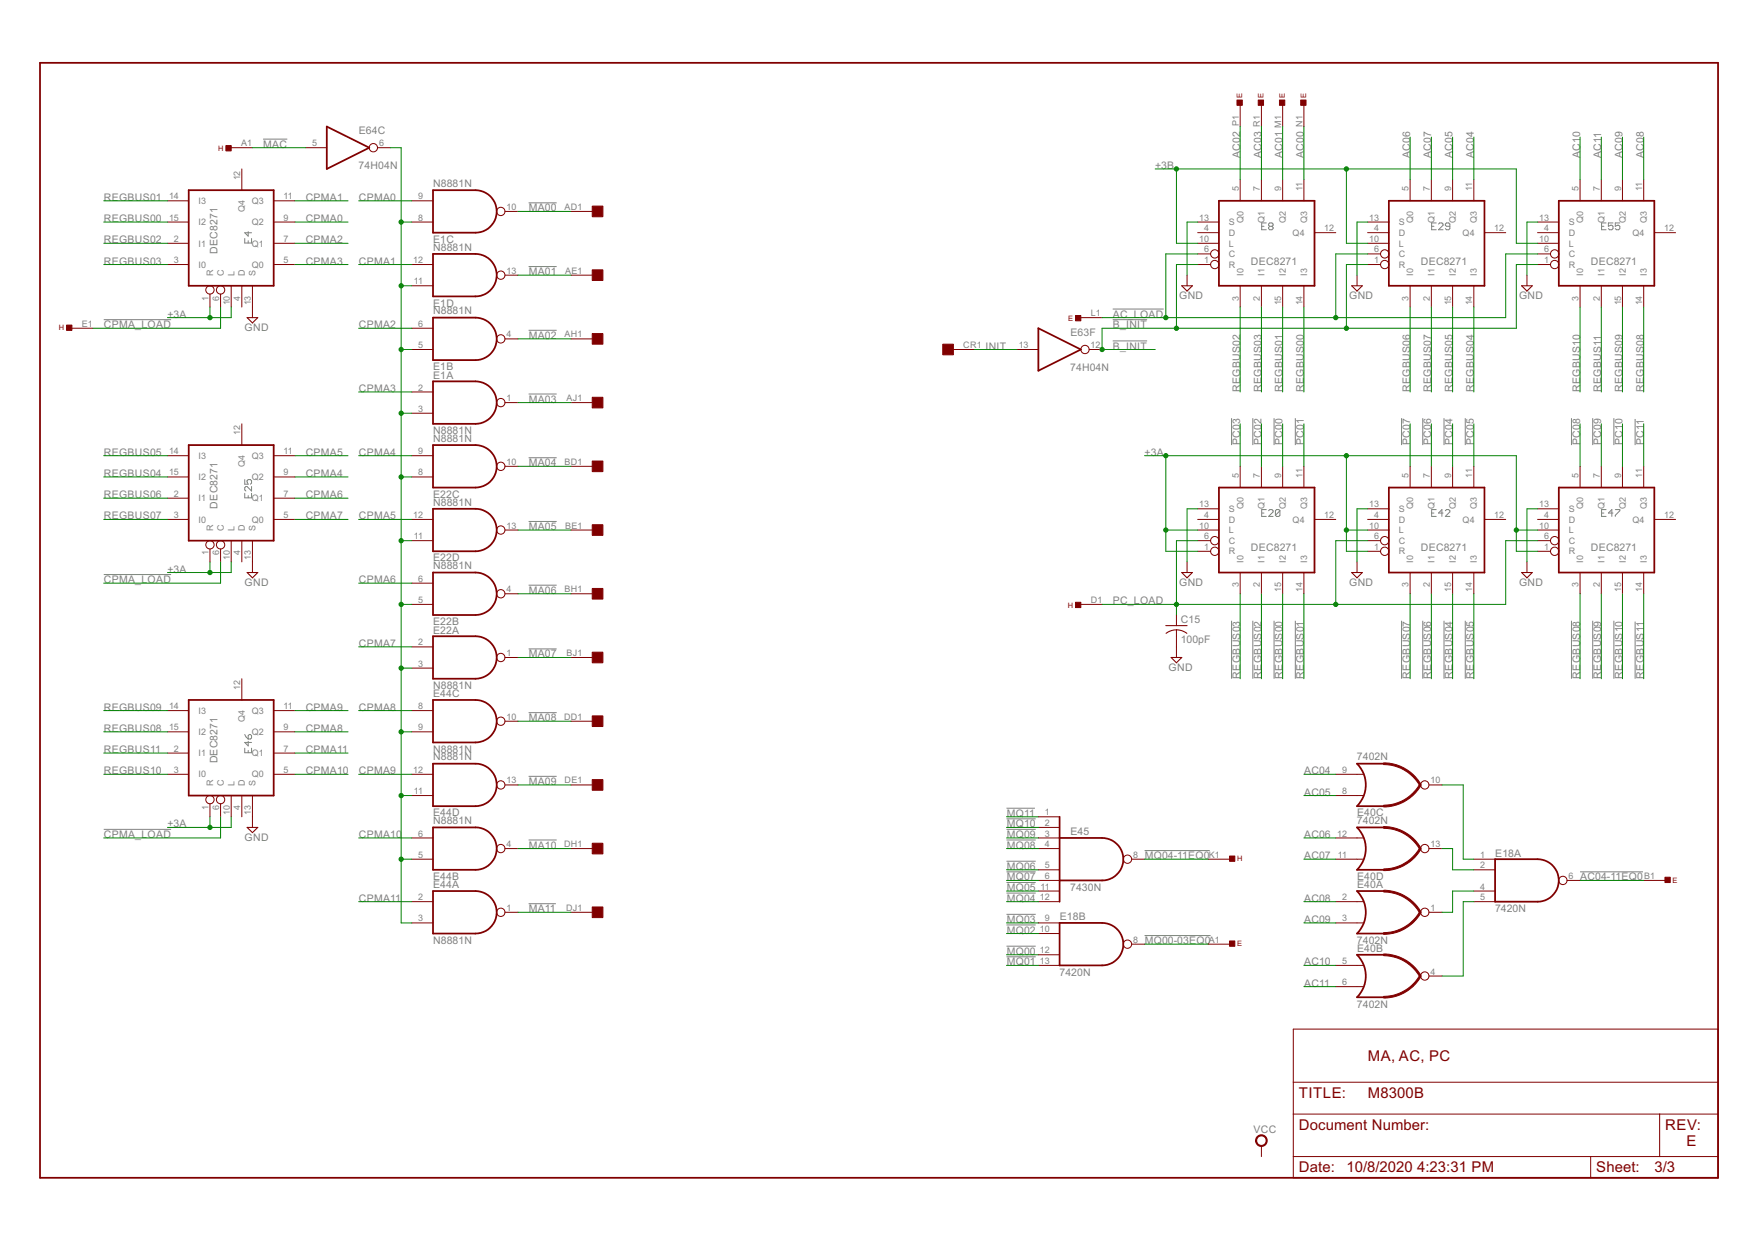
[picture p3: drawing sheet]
<svg xmlns="http://www.w3.org/2000/svg" width="420mm" height="297mm" viewBox="0 0 420 297" stroke-linecap="round" stroke-linejoin="round" font-family="sans-serif">
<g fill="none" stroke="#808080" stroke-width=".24">
<path d="M62.9 33.3h5.8M58.5 57v1.1h1.7v-1.1M59.4 55.4v1.1l-.9-.8h1.7M59.4 57.6v.5M126.4 48.5h6.7M301.7 54.1h.6M302.8 53.3h-1.1v1.6h1.1M303.6 54.1l-.2-.2v-.3l.2-.3h.6l.2 .3v.3l-.2 .2M303.6 54.1l-.2 .3v.3l.2 .2h.6l.2-.2v-.3l-.2-.3M303.6 54.1h.6M342.3 54.1h.6M343.5 53.3h-1.2v1.6h1.2"/>
<path d="M344 53.6l.3-.3h.5l.3 .3v.3l-1.1 1h1.1M346.7 54.1h-.8l-.3-.2v-.3l.3-.3h.5l.3 .3v1.1l-.3 .2h-.5l-.3-.2M383 54.1h.5M384.1 53.3h-1.1v1.6h1.1M385.7 53.3h-1.1v.8l.8-.2 .3 .2v.6l-.3 .2h-.5l-.3-.2M387.3 53.3h-1v.8l.8-.2 .2 .2v.6l-.2 .2h-.6l-.2-.2M24.8 76.5h16.1M126.4 79h6.7M126.4 63.8h6.7M266.1 76.5h8.2M266.1 73.9h12.2M126.4 94.2h6.7"/>
<path d="M266.1 81.5h8.2M58.5 114.7v1.1h.9l-.3-.5v-.3l.3-.3h.5l.3 .3v.5l-.3 .3M58.5 118v1.1h1.7v-1.1M59.4 118.5v.6M60.2 116.4v1l-1.1-1h-.3l-.3 .2v.6l.3 .2M126.4 109.5h6.7M294.5 100v6.4M299.6 100v6.4M304.7 100v6.4M309.8 100v6.4M335.2 100v6.4M340.2 100v6.4"/>
<path d="M345.3 100v6.4M350.4 100v6.4M375.8 100v6.4M380.9 100v6.4M385.9 100v6.4M391 100.2v6.2M24.8 137.4h16.1M126.4 124.7h6.7M126.4 140h6.7M301.7 122.7h.6M302.8 121.9h-1.1v1.6h1.1M303.4 122.2l.2-.3h.6l.2 .3v.2l-1 1.1h1"/>
<path d="M306.1 122.2l-.3-.3h-.5l-.3 .3v1.1M306.1 122.2v1.1l-.3 .2h-.5l-.3-.2M306.1 122.2l-1.1 1.1M342.3 122.7h.6M343.5 121.9h-1.2v1.6h1.2M345.1 122.7h-1.1l.8-.8v1.6M345.6 122.2l.3-.3h.5l.3 .3v.2l-1.1 1.1h1.1M383 122.7h.5M384.1 121.9h-1.1v1.6h1.1M385.7 122.7h-1.1l.8-.8v1.6M386.3 121.9h1v.3l-1 1.1v.2M126.4 155.2h6.7"/>
<path d="M294.5 148.5v13.8M299.6 148.5v13.8M304.7 148.5v13.8M309.8 148.5v13.8M335.2 148.5v13.8M340.2 148.5v13.8M345.3 148.5v13.8M350.4 148.5v13.8M375.8 148.5v13.8M380.9 148.5v13.8M385.9 148.5v13.8M391 148.7v13.6"/>
<path d="M58.5 178.9v1.1h1.7v-1.1M58.5 175.7l.9 1M59.4 175.9l.5-.2 .3 .2v.6l-.3 .2h-.5zM59.4 177.3v1.1l-.9-.8h1.7M59.4 179.5v.5M126.4 170.4h6.7M24.8 198.4h16.1M126.4 185.7h6.7M240.7 198.4h7M240.7 195.8h7M240.7 193.3h6.8M126.4 200.9h6.7"/>
<path d="M126.4 216.1h6.5M240.7 218.7h7M240.7 213.6h7M240.7 211.1h7M240.7 206h7M240.7 208.5h7M240.7 200.9h7M273.7 203.4h15.6M377.8 208.5h15.1M240.7 226.3h7M240.7 228.8h7M240.7 221.2h7"/>
<path d="M273.7 223.8h15.8"/>
</g>
<g fill="#800000" stroke="#800000" stroke-width=".24">
<path d="M141.6 95h2.6v2.6h-2.6z"/>
<path d="M141.6 79.8h2.6v2.5h-2.6z"/>
<path d="M141.6 64.5h2.6v2.6h-2.6z"/>
<path d="M141.6 49.3h2.6v2.5h-2.6z"/>
<path d="M141.6 156h2.6v2.5h-2.6z"/>
<path d="M141.6 140.7h2.6v2.6h-2.6z"/>
<path d="M141.6 125.5h2.6v2.5h-2.6z"/>
<path d="M141.6 110.3h2.6v2.5h-2.6z"/>
<path d="M225.4 82.3h2.6v2.6h-2.6z"/>
<path d="M141.6 216.9h2.6v2.6h-2.6z"/>
<path d="M141.6 201.7h2.6v2.5h-2.6z"/>
<path d="M141.6 186.5h2.6v2.5h-2.6z"/>
<path d="M141.6 171.2h2.6v2.6h-2.6z"/>
<path d="M54 34.8h1.3v1.3h-1.3z"/>
<path d="M257.2 144h1.3v1.3h-1.3z"/>
<path d="M15.9 77.7h1.3v1.3h-1.3z"/>
<path d="M294 204.7h1.3v1.3h-1.3z"/>
<path d="M294 225h1.3v1.3h-1.3z"/>
<path d="M398.1 209.8h1.3v1.3h-1.3z"/>
<path d="M257.2 75.5h1.3v1.2h-1.3z"/>
<path d="M306 23.9h1.2v1.3h-1.2z"/>
<path d="M311 23.9h1.3v1.3h-1.3z"/>
<path d="M295.8 23.9h1.3v1.3h-1.3z"/>
<path d="M300.9 23.9h1.3v1.3h-1.3z"/>
</g>
<g fill="none" stroke="#800000" stroke-width=".24">
<path d="M55.3 35.3h5.1M73.1 35.3h5M90.3 35.3h3.1M296.6 25.2v5.1M301.6 25.2v5.1M306.7 25.2v5.1M311.8 25.2v5.1M40 53.1h5.1M40 48h5.1M40 58.2h5.1M57.8 40.4v5.1M65.4 53.1h5.1"/>
<path d="M65.4 48h5.1M65.4 58.2h5.1M98.5 53.1h5M98.5 48h5M120.8 50.6h3.1M136.5 50.6h5.1M286.4 53.1h5.1M286.4 58.2h5.1M286.4 55.6h5.1M296.6 42.9v5.1M301.6 42.9v5.1M306.7 42.9v5.1"/>
<path d="M311.8 42.9v5.1M314.3 55.6h5.1M327 53.1h5.1M327 58.2h5.1M327 55.6h5.1M337.2 42.9v5.1M342.3 42.9v5.1M347.4 42.9v5.1M352.4 42.9v5.1M355 55.6h5.1M367.7 53.1h5.1M367.7 58.2h5.1"/>
<path d="M367.7 55.6h5.1M377.8 42.9v5.1M382.9 42.9v5.1M388 42.9v5.1M393.1 42.9v5.1M395.6 55.6h5.1M17.2 78.5h5.1M40 63.3h5.1M50.2 70.3v3.1M52.7 70.3v3.1M55.3 68.3v5.1M57.8 68.3v5.1"/>
<path d="M60.4 68.3v7.7M65.4 63.3h5.1M98.5 68.3h5M98.5 63.3h5M98.5 78.5h5M120.8 65.8h3.1M136.5 65.8h5.1M258.5 76h5M283.9 65.8v2.5M286.4 63.3h3.1M286.4 60.7h3.1M296.6 68.3v5.1"/>
<path d="M301.6 68.3v5.1M306.7 68.3v5.1M311.8 68.3v5.1M324.5 65.8v2.5M327 63.3h3.1M327 60.7h3.1M337.2 68.3v5.1M342.3 68.3v5.1M347.4 68.3v5.1M352.4 68.3v5.1M365.1 65.8v2.5M367.7 63.3h3.1"/>
<path d="M367.7 60.7h3.1M377.8 68.3v5.1M382.9 68.3v5.1M388 68.3v5.1M393.1 68.3v5.1M98.5 83.6h5M98.5 93.7h5M98.5 98.8h5M120.8 96.3h3.1M120.8 81h3.1M136.5 96.3h5.1M136.5 81h5.1"/>
<path d="M228 83.6h5.1M243.2 83.6h5.1M260.5 83.6h3M40 114.1h5.1M40 109h5.1M40 119.1h5.1M57.8 101.4v5M65.4 114.1h5.1M65.4 109h5.1M65.4 119.1h5.1M98.5 114.1h5M98.5 109h5"/>
<path d="M120.8 111.5h3.1M136.5 111.5h5.1M296.6 111.5v5.1M301.6 111.5v5.1M306.7 111.5v5.1M311.8 111.5v5.1M337.2 111.5v5.1M342.3 111.5v5.1M347.4 111.5v5.1M352.4 111.5v5.1M377.8 111.5v5.1M382.9 111.5v5.1"/>
<path d="M388 111.5v5.1M393.1 111.5v5.1M40 124.2h5.1M50.2 131.3v3.1M52.7 131.3v3.1M55.3 129.3v5.1M57.8 129.3v5.1M60.4 129.3v7.6M65.4 124.2h5.1M98.5 129.3h5M98.5 124.2h5M98.5 139.5h5"/>
<path d="M120.8 126.8h3.1M136.5 126.8h5.1M283.9 134.4v2.5M286.4 126.8h5.1M286.4 129.3h3.1M286.4 124.2h5.1M286.4 131.8h3.1M286.4 121.7h5.1M296.6 136.9v5.1M301.6 136.9v5.1M306.7 136.9v5.1M311.8 136.9v5.1"/>
<path d="M314.3 124.2h5.1M324.5 134.4v2.5M327 126.8h5.1M327 129.3h3.1M327 124.2h5.1M327 131.8h3.1M327 121.7h5.1M337.2 136.9v5.1M342.3 136.9v5.1M347.4 136.9v5.1M352.4 136.9v5.1M355 124.2h5.1"/>
<path d="M365.1 134.4v2.5M367.7 126.8h5.1M367.7 129.3h3.1M367.7 124.2h5.1M367.7 131.8h3.1M367.7 121.7h5.1M377.8 136.9v5.1M382.9 136.9v5.1M388 136.9v5.1M393.1 136.9v5.1M395.6 124.2h5.1M98.5 144.5h5"/>
<path d="M98.5 154.7h5M98.5 159.8h5M120.8 157.2h3.1M120.8 142h3.1M136.5 157.2h5.1M136.5 142h5.1M258.5 144.5h5M281.3 147.1v2.5M281.3 150.6v6.6M40 169.9h5.1M40 175h5.1M57.8 162.3v5.1"/>
<path d="M65.4 169.9h5.1M65.4 175h5.1M98.5 169.9h5M98.5 175h5M120.8 172.5h3.1M136.5 172.5h5.1M40 185.2h5.1M40 180.1h5.1M50.2 192.2v3.1M52.7 192.2v3.1M55.3 190.3v5M57.8 190.3v5"/>
<path d="M60.4 190.3v7.6M65.4 185.2h5.1M65.4 180.1h5.1M98.5 190.3h5M98.5 185.2h5M120.8 187.7h3.1M136.5 187.7h5.1M248.3 195.3h5.1M248.3 197.9h5.1M319.4 190.3h6.6M319.4 185.2h6.6M341.7 187.7h3.1"/>
<path d="M98.5 205.5h5M98.5 200.4h5M98.5 215.6h5M120.8 218.2h3.1M120.8 202.9h3.1M136.5 218.2h5.1M136.5 202.9h5.1M248.3 202.9h5.1M248.3 200.4h5.1M248.3 215.6h5.1M248.3 208h5.1M248.3 213.1h5.1"/>
<path d="M248.3 210.6h5.1M270.6 205.5h3.1M288.9 205.5h5.1M319.4 205.5h6.6M319.4 200.4h6.6M319.4 215.6h6.6M341.7 218.2h3.1M341.7 202.9h3.1M352.4 205.5h5.1M352.4 215.6h5.1M352.4 208h5.1M352.4 213.1h5.1"/>
<path d="M374.7 210.6h3.1M393.1 210.6h5M98.5 220.7h5M248.3 220.7h5.1M248.3 223.3h5.1M248.3 228.3h5.1M248.3 230.9h5.1M270.6 225.8h3.1M288.9 225.8h5.1M319.4 220.7h6.6M319.4 230.9h6.6M319.4 236h6.6"/>
<path d="M341.7 233.4h3.1M309.3 246.1h101.5v35.6h-101.5zM309.3 258.8h101.5M301.6 274.1v2.5M309.3 266.4h101.5M309.3 276.6h101.5M380.4 276.6v5.1M396.9 266.4v10.2"/>
<circle cx="89.3" cy="35.3" r=".99"/>
<circle cx="119.8" cy="50.6" r=".99"/>
<circle cx="50.2" cy="69.3" r=".99"/>
<circle cx="52.7" cy="69.3" r=".99"/>
<circle cx="119.8" cy="65.8" r=".99"/>
<circle cx="290.5" cy="63.3" r=".99"/>
<circle cx="290.5" cy="60.7" r=".99"/>
<circle cx="331.1" cy="63.3" r=".99"/>
<circle cx="331.1" cy="60.7" r=".99"/>
<circle cx="371.8" cy="60.7" r=".99"/>
<circle cx="371.8" cy="63.3" r=".99"/>
<circle cx="119.8" cy="96.3" r=".99"/>
<circle cx="119.8" cy="81" r=".99"/>
<circle cx="259.5" cy="83.6" r=".99"/>
<circle cx="119.8" cy="111.5" r=".99"/>
<circle cx="50.2" cy="130.3" r=".99"/>
<circle cx="52.7" cy="130.3" r=".99"/>
<circle cx="119.8" cy="126.8" r=".99"/>
<circle cx="290.5" cy="131.8" r=".99"/>
<circle cx="290.5" cy="129.3" r=".99"/>
<circle cx="331.1" cy="131.8" r=".99"/>
<circle cx="331.1" cy="129.3" r=".99"/>
<circle cx="371.8" cy="129.3" r=".99"/>
<circle cx="371.8" cy="131.8" r=".99"/>
<circle cx="119.8" cy="142" r=".99"/>
<circle cx="119.8" cy="157.2" r=".99"/>
<circle cx="119.8" cy="172.5" r=".99"/>
<circle cx="50.2" cy="191.2" r=".99"/>
<circle cx="52.7" cy="191.2" r=".99"/>
<circle cx="119.8" cy="187.7" r=".99"/>
<circle cx="340.7" cy="187.7" r=".99"/>
<circle cx="119.8" cy="218.2" r=".99"/>
<circle cx="119.8" cy="202.9" r=".99"/>
<circle cx="269.6" cy="205.5" r=".99"/>
<circle cx="340.7" cy="202.9" r=".99"/>
<circle cx="340.7" cy="218.2" r=".99"/>
<circle cx="373.7" cy="210.6" r=".99"/>
<circle cx="269.6" cy="225.8" r=".99"/>
<circle cx="340.7" cy="233.4" r=".99"/>
</g>
<g fill="none" stroke="#800000" stroke-width=".25">
<path d="M59.1 76h2.5l-1.2 1.2zM282.6 68.3h2.5l-1.2 1.3zM323.2 68.3h2.6l-1.3 1.3zM363.9 68.3h2.5l-1.3 1.3zM59.1 136.9h2.5l-1.2 1.3zM282.6 136.9h2.5l-1.2 1.3zM323.2 136.9h2.6l-1.3 1.3zM363.9 136.9h2.5l-1.3 1.3zM278.8 149.6h5.1M280.1 157.2h2.5l-1.3 1.3zM281.3 150.6l1.6 .3 .9 .6M281.3 150.6l-1 .2-1.5 .7"/>
<path d="M59.1 197.9h2.5l-1.2 1.2z"/>
</g>
<g fill="none" stroke="#800000" stroke-width=".42">
<path d="M9.6 15h401.2v266.7h-401.2zM78.1 30.3l10.2 5-10.2 5.1zM45.1 45.5h20.3v22.8h-20.3zM103.5 45.5h10.2a5.1 5.1 0 0 1 5.1 5.1 5.1 5.1 0 0 1-5.1 5h-10.2zM291.5 48h22.8v20.3h-22.8zM332.1 48h22.9v20.3h-22.9zM372.8 48h22.8v20.3h-22.8zM103.5 60.7h10.2a5.1 5.1 0 0 1 5.1 5.1 5.1 5.1 0 0 1-5.1 5.1h-10.2zM103.5 76h10.2a5.1 5.1 0 0 1 5.1 5 5.1 5.1 0 0 1-5.1 5.1h-10.2zM248.3 78.5l10.2 5.1-10.2 5.1zM103.5 91.2h10.2a5.1 5.1 0 0 1 5.1 5.1 5.1 5.1 0 0 1-5.1 5.1h-10.2zM45.1 106.4h20.3v22.9h-20.3z"/>
<path d="M103.5 106.4h10.2a5.1 5.1 0 0 1 5.1 5.1 5.1 5.1 0 0 1-5.1 5.1h-10.2zM291.5 116.6h22.8v20.3h-22.8zM332.1 116.6h22.9v20.3h-22.9zM372.8 116.6h22.8v20.3h-22.8zM103.5 121.7h10.2a5.1 5.1 0 0 1 5.1 5.1 5.1 5.1 0 0 1-5.1 5h-10.2zM103.5 136.9h10.2a5.1 5.1 0 0 1 5.1 5.1 5.1 5.1 0 0 1-5.1 5.1h-10.2zM103.5 152.2h10.2a5.1 5.1 0 0 1 5.1 5 5.1 5.1 0 0 1-5.1 5.1h-10.2zM45.1 167.4h20.3v22.9h-20.3zM103.5 167.4h10.2a5.1 5.1 0 0 1 5.1 5.1 5.1 5.1 0 0 1-5.1 5.1h-10.2zM103.5 182.6h10.2a5.1 5.1 0 0 1 5.1 5.1 5.1 5.1 0 0 1-5.1 5.1h-10.2zM103.5 197.9h10.2a5.1 5.1 0 0 1 5.1 5.1 5.1 5.1 0 0 1-5.1 5h-10.2zM253.4 195.3v20.3"/>
<path d="M330.9 182.6h-6.4a7.2 7.2 0 0 1 0 10.2h6.4M330.9 197.9h-6.4a7.2 7.2 0 0 1 0 10.1h6.4M103.5 213.1h10.2a5.1 5.1 0 0 1 5.1 5.1 5.1 5.1 0 0 1-5.1 5.1h-10.2zM253.4 200.4h10.1a5.1 5.1 0 0 1 5.1 5.1 5.1 5.1 0 0 1-5.1 5.1h-10.1M330.9 213.1h-6.4a7.2 7.2 0 0 1 0 10.2h6.4M357.5 205.5h10.2a5.1 5.1 0 0 1 5.1 5.1 5.1 5.1 0 0 1-5.1 5h-10.2zM253.4 220.7h10.1a5.1 5.1 0 0 1 5.1 5.1 5.1 5.1 0 0 1-5.1 5.1h-10.1zM330.9 228.3h-6.4a7.2 7.2 0 0 1 0 10.2h6.4"/>
</g>
<g fill="#800000" stroke="#800000" stroke-width=".24">
<path d="M330.9 182.5a10.2 10.2 0 0 1 8.9 5.2l-.3 .2a10 10 0 0 0-8.6-5z" fill-rule="evenodd"/>
<path d="M330.9 192.6a9.9 9.9 0 0 0 8.6-5l.3 .2a10.4 10.4 0 0 1-8.9 5.2z" fill-rule="evenodd"/>
<path d="M330.9 238.3a10 10 0 0 0 8.6-5l.3 .2a10.3 10.3 0 0 1-8.9 5.2z" fill-rule="evenodd"/>
<path d="M330.9 228.2a10.3 10.3 0 0 1 8.9 5.2l-.3 .2a10 10 0 0 0-8.6-5z" fill-rule="evenodd"/>
<path d="M330.9 197.7a10.3 10.3 0 0 1 8.9 5.2l-.3 .2a10 10 0 0 0-8.6-5z" fill-rule="evenodd"/>
<path d="M330.9 207.8a10 10 0 0 0 8.6-5l.3 .2a10.3 10.3 0 0 1-8.9 5.2z" fill-rule="evenodd"/>
<path d="M330.9 223.1a10 10 0 0 0 8.6-5.1l.3 .2a10.3 10.3 0 0 1-8.9 5.3z" fill-rule="evenodd"/>
<path d="M330.9 212.9a10.3 10.3 0 0 1 8.9 5.2l-.3 .3a9.9 9.9 0 0 0-8.6-5.1z" fill-rule="evenodd"/>
<path d="M300.6 271.8a1.39 1.39 0 0 1 2.2 .3 1.39 1.39 0 0 1-.8 2 1.39 1.39 0 0 1-1.8-1.3h.3a1.14 1.14 0 0 1 1.6-1.1 1.14 1.14 0 0 1 .3 1.9 1.14 1.14 0 0 1-1.9-.5v-.3h-.3z" fill-rule="evenodd"/>
</g>
<g fill="none" stroke="#008000" stroke-width=".24">
<path d="M60.4 35.3h12.7M93.4 35.3h2.5v185.4h2.6M296.6 30.3v12.6M301.6 30.3v12.6M306.7 30.3v12.6M311.8 30.3v12.6M337.2 32.8v10.1M342.3 32.8v10.1M347.4 32.8v10.1M352.4 32.8v10.1M377.8 32.8v10.1M382.9 32.8v10.1"/>
<path d="M388 32.8v10.1M393.1 32.8v10.1M24.8 53.1h15.2M24.8 58.2h15.2M24.8 48h15.2M70.5 53.1h12.7M70.5 58.2h12.7M70.5 48h12.7M85.8 48h12.7M95.9 53.1h2.6M123.9 50.6h12.6M276.2 40.4h86.4v17.8h5.1"/>
<path d="M281.3 40.4v17.8h5.1M286.4 53.1h-2.5v12.7M322 40.4v17.8h5M327 53.1h-2.5v12.7M367.7 53.1h-2.6v12.7M24.8 63.3h15.2M50.2 73.4v2.6M52.7 73.4v5.1h-30.4M55.3 73.4v2.6h-15.3M70.5 63.3h12.7M85.8 78.5h12.7M85.8 63.3h12.7"/>
<path d="M95.9 68.3h2.6M123.9 65.8h12.6M286.4 60.7h-7.6v15.3M286.4 63.3h-5.1v15.2M296.6 73.4v20.3M301.6 73.4v20.3M306.7 73.4v20.3M311.8 73.4v20.3M327 63.3h-5v15.2M327 60.7h-7.6v15.3M337.2 73.4v20.3M342.3 73.4v20.3"/>
<path d="M347.4 73.4v20.3M352.4 73.4v20.3M367.7 63.3h-5.1v15.2h-99.1v5.1h12.7M367.7 60.7h-7.6v15.3h-96.6M377.8 73.4v20.3M382.9 73.4v20.3M388 73.4v20.3M393.1 73.4v20.3M85.8 93.7h12.7M95.9 83.6h2.6M95.9 98.8h2.6M123.9 81h12.6"/>
<path d="M123.9 96.3h12.6M233.1 83.6h10.1M24.8 109h15.2M24.8 119.1h15.2M24.8 114.1h15.2M70.5 109h12.7M70.5 119.1h12.7M70.5 114.1h12.7M85.8 109h12.7M95.9 114.1h2.6M123.9 111.5h12.6M273.7 109h88.9v22.8h5.1"/>
<path d="M278.8 109v22.8h7.6M296.6 101.4v10.1M301.6 101.4v10.1M306.7 101.4v10.1M311.8 101.4v10.1M322 109v22.8h5M337.2 101.4v10.1M342.3 101.4v10.1M347.4 101.4v10.1M352.4 101.4v10.1M377.8 101.4v10.1M382.9 101.4v10.1"/>
<path d="M388 101.4v10.1M393.1 101.4v10.1M24.8 124.2h15.2M50.2 134.4v2.5M52.7 134.4v5.1h-27.9M55.3 134.4v2.5h-15.3M70.5 124.2h12.7M85.8 139.5h12.7M85.8 124.2h12.7M95.9 129.3h2.6M123.9 126.8h12.6M278.8 126.8h7.6"/>
<path d="M286.4 121.7h-2.5v12.7M286.4 129.3h-5.1v17.8M322 126.8h5M327 121.7h-2.5v12.7M327 129.3h-7.6v15.2M362.6 126.8h5.1M367.7 121.7h-2.6v12.7M367.7 129.3h-7.6v15.2h-96.6M85.8 154.7h12.7M95.9 159.8h2.6M95.9 144.5h2.6M123.9 142h12.6"/>
<path d="M123.9 157.2h12.6M296.6 142v20.3M301.6 142v20.3M306.7 142v20.3M311.8 142v20.3M337.2 142v20.3M342.3 142v20.3M347.4 142v20.3M352.4 142v20.3M377.8 142v20.3M382.9 142v20.3M388 142v20.3"/>
<path d="M393.1 142v20.3M24.8 175h15.2M24.8 169.9h15.2M70.5 175h12.7M70.5 169.9h12.7M85.8 169.9h12.7M95.9 175h2.6M123.9 172.5h12.6M24.8 185.2h15.2M24.8 180.1h15.2M50.2 195.3v2.6M52.7 195.3v5.1h-27.9"/>
<path d="M55.3 195.3v2.6h-15.3M70.5 185.2h12.7M70.5 180.1h12.7M85.8 185.2h12.7M95.9 190.3h2.6M123.9 187.7h12.6M240.7 197.9h7.6M240.7 195.3h7.6M311.8 185.2h7.6M311.8 190.3h7.6M344.8 187.7h5.1v17.8h2.5M85.8 200.4h12.7"/>
<path d="M85.8 215.6h12.7M95.9 205.5h2.6M123.9 202.9h12.6M123.9 218.2h12.6M240.7 200.4h7.6M240.7 215.6h7.6M240.7 213.1h7.6M240.7 208h7.6M240.7 210.6h7.6M240.7 202.9h7.6M273.7 205.5h15.2M311.8 200.4h7.6"/>
<path d="M311.8 205.5h7.6M311.8 215.6h7.6M344.8 202.9h2.6v5.1h5M352.4 213.1h-5v5.1h-2.6M352.4 215.6h-2.5v17.8h-5.1M377.8 210.6h15.3M240.7 220.7h7.6M240.7 230.9h7.6M240.7 228.3h7.6M240.7 223.3h7.6M273.7 225.8h15.2M311.8 220.7h7.6"/>
<path d="M311.8 230.9h7.6M311.8 236h7.6"/>
</g>
<g fill="#008000" stroke="#008000" stroke-width=".24">
<circle cx="50.2" cy="76" r=".51"/>
<circle cx="50.2" cy="136.9" r=".51"/>
<circle cx="50.2" cy="197.9" r=".51"/>
<circle cx="278.8" cy="126.8" r=".51"/>
<circle cx="278.8" cy="109" r=".51"/>
<circle cx="322" cy="109" r=".51"/>
<circle cx="362.6" cy="126.8" r=".51"/>
<circle cx="322" cy="126.8" r=".51"/>
<circle cx="319.4" cy="76" r=".51"/>
<circle cx="278.8" cy="76" r=".51"/>
<circle cx="281.3" cy="78.5" r=".51"/>
<circle cx="322" cy="78.5" r=".51"/>
<circle cx="263.5" cy="83.6" r=".51"/>
<circle cx="322" cy="40.4" r=".51"/>
<circle cx="281.3" cy="40.4" r=".51"/>
<circle cx="95.9" cy="53.1" r=".51"/>
<circle cx="95.9" cy="68.3" r=".51"/>
<circle cx="95.9" cy="83.6" r=".51"/>
<circle cx="95.9" cy="98.8" r=".51"/>
<circle cx="95.9" cy="114.1" r=".51"/>
<circle cx="95.9" cy="129.3" r=".51"/>
<circle cx="95.9" cy="144.5" r=".51"/>
<circle cx="95.9" cy="159.8" r=".51"/>
<circle cx="95.9" cy="175" r=".51"/>
<circle cx="95.9" cy="190.3" r=".51"/>
<circle cx="95.9" cy="205.5" r=".51"/>
<circle cx="281.3" cy="144.5" r=".51"/>
<circle cx="319.4" cy="144.5" r=".51"/>
</g>
<g font-size="4" fill="#800000">
<text x="327.1" y="253.7">MA, AC, PC</text>
<text x="310.6" y="262.6">TITLE:</text>
<text x="327.1" y="262.6">M8300B</text>
<text x="310.6" y="270.3">Document Number:</text>
<text x="398.2" y="270.3">REV:</text>
<text x="403.3" y="274.1">E</text>
<text x="310.6" y="280.4">Date: 10/8/2020</text>
<text x="338.9" y="280.4">4:23:31 PM</text>
<text x="381.7" y="280.4">Sheet:</text>
<text x="395.6" y="280.4">3/3</text>
</g>
<g font-size="2.8" fill="#808080">
<text x="62.9" y="35.3">MAC</text>
<text x="85.8" y="32.2">E64C</text>
<text x="85.8" y="40.4">74H04N</text>
<text x="276.2" y="40.4">+3B</text>
<text x="296.6" y="37.8" transform="rotate(-90 296.6 37.8)">AC02</text>
<text x="301.6" y="37.8" transform="rotate(-90 301.6 37.8)">AC03</text>
<text x="306.7" y="37.8" transform="rotate(-90 306.7 37.8)">AC01</text>
<text x="311.8" y="37.8" transform="rotate(-90 311.8 37.8)">AC00</text>
<text x="337.2" y="37.8" transform="rotate(-90 337.2 37.8)">AC06</text>
<text x="342.3" y="37.8" transform="rotate(-90 342.3 37.8)">AC07</text>
<text x="347.4" y="37.8" transform="rotate(-90 347.4 37.8)">AC05</text>
<text x="352.4" y="37.8" transform="rotate(-90 352.4 37.8)">AC04</text>
<text x="377.8" y="37.8" transform="rotate(-90 377.8 37.8)">AC10</text>
<text x="382.9" y="37.8" transform="rotate(-90 382.9 37.8)">AC11</text>
<text x="388" y="37.8" transform="rotate(-90 388 37.8)">AC09</text>
<text x="393.1" y="37.8" transform="rotate(-90 393.1 37.8)">AC08</text>
<text x="103.6" y="44.7">N8881N</text>
<text x="24.8" y="53.1">REGBUS00</text>
<text x="24.8" y="48">REGBUS01</text>
<text x="73.1" y="53.1">CPMA0</text>
<text x="73.1" y="48">CPMA1</text>
<text x="85.8" y="48">CPMA0</text>
<text x="126.4" y="50.6">MA00</text>
<text x="24.8" y="58.2">REGBUS02</text>
<text x="73.1" y="58.2">CPMA2</text>
<text x="103.6" y="60">N8881N</text>
<text x="103.6" y="58.1">E1C</text>
<text x="24.8" y="63.3">REGBUS03</text>
<text x="52" y="60.7" transform="rotate(-90 52 60.7)">DEC8271</text>
<text x="73.1" y="63.3">CPMA3</text>
<text x="85.8" y="63.3">CPMA1</text>
<text x="126.4" y="65.8">MA01</text>
<text x="299.1" y="63.3">DEC8271</text>
<text x="339.8" y="63.3">DEC8271</text>
<text x="380.4" y="63.3">DEC8271</text>
<text x="282" y="71.5">GND</text>
<text x="322.6" y="71.5">GND</text>
<text x="363.3" y="71.5">GND</text>
<text x="40" y="76">+3A</text>
<text x="103.6" y="75.2">N8881N</text>
<text x="103.6" y="73.3">E1D</text>
<text x="266.1" y="76">AC_LOAD</text>
<text x="24.8" y="78.5">CPMA_LOAD</text>
<text x="58.5" y="79.1">GND</text>
<text x="85.8" y="78.5">CPMA2</text>
<text x="126.4" y="81.1">MA02</text>
<text x="235.7" y="83.6">INIT</text>
<text x="256" y="80.4">E63F</text>
<text x="266.1" y="78.5">B_INIT</text>
<text x="266.1" y="83.6">B_INIT</text>
<text x="103.6" y="88.5">E1B</text>
<text x="255.9" y="88.7">74H04N</text>
<text x="85.8" y="93.7">CPMA3</text>
<text x="103.6" y="90.6">E1A</text>
<text x="296.6" y="93.7" transform="rotate(-90 296.6 93.7)">REGBUS02</text>
<text x="301.6" y="93.7" transform="rotate(-90 301.6 93.7)">REGBUS03</text>
<text x="306.7" y="93.7" transform="rotate(-90 306.7 93.7)">REGBUS01</text>
<text x="311.8" y="93.7" transform="rotate(-90 311.8 93.7)">REGBUS00</text>
<text x="337.2" y="93.7" transform="rotate(-90 337.2 93.7)">REGBUS06</text>
<text x="342.3" y="93.7" transform="rotate(-90 342.3 93.7)">REGBUS07</text>
<text x="347.4" y="93.7" transform="rotate(-90 347.4 93.7)">REGBUS05</text>
<text x="352.4" y="93.7" transform="rotate(-90 352.4 93.7)">REGBUS04</text>
<text x="377.8" y="93.7" transform="rotate(-90 377.8 93.7)">REGBUS10</text>
<text x="382.9" y="93.7" transform="rotate(-90 382.9 93.7)">REGBUS11</text>
<text x="388" y="93.7" transform="rotate(-90 388 93.7)">REGBUS09</text>
<text x="393.1" y="93.7" transform="rotate(-90 393.1 93.7)">REGBUS08</text>
<text x="126.4" y="96.3">MA03</text>
<text x="103.6" y="103.9">N8881N</text>
<text x="103.6" y="105.7">N8881N</text>
<text x="296.6" y="106.4" transform="rotate(-90 296.6 106.4)">PC03</text>
<text x="301.6" y="106.4" transform="rotate(-90 301.6 106.4)">PC02</text>
<text x="306.7" y="106.4" transform="rotate(-90 306.7 106.4)">PC00</text>
<text x="311.8" y="106.4" transform="rotate(-90 311.8 106.4)">PC01</text>
<text x="337.2" y="106.4" transform="rotate(-90 337.2 106.4)">PC07</text>
<text x="342.3" y="106.4" transform="rotate(-90 342.3 106.4)">PC06</text>
<text x="347.4" y="106.4" transform="rotate(-90 347.4 106.4)">PC04</text>
<text x="352.4" y="106.4" transform="rotate(-90 352.4 106.4)">PC05</text>
<text x="377.8" y="106.4" transform="rotate(-90 377.8 106.4)">PC08</text>
<text x="382.9" y="106.4" transform="rotate(-90 382.9 106.4)">PC09</text>
<text x="388" y="106.4" transform="rotate(-90 388 106.4)">PC10</text>
<text x="393.1" y="106.4" transform="rotate(-90 393.1 106.4)">PC11</text>
<text x="24.8" y="109">REGBUS05</text>
<text x="73.1" y="109">CPMA5</text>
<text x="85.8" y="109">CPMA4</text>
<text x="126.4" y="111.5">MA04</text>
<text x="273.7" y="109">+3A</text>
<text x="24.8" y="119.1">REGBUS06</text>
<text x="24.8" y="114.1">REGBUS04</text>
<text x="73.1" y="114.1">CPMA4</text>
<text x="73.1" y="119.1">CPMA6</text>
<text x="103.6" y="119">E22C</text>
<text x="24.8" y="124.2">REGBUS07</text>
<text x="52" y="121.6" transform="rotate(-90 52 121.6)">DEC8271</text>
<text x="73.1" y="124.2">CPMA7</text>
<text x="85.8" y="124.2">CPMA5</text>
<text x="103.6" y="120.9">N8881N</text>
<text x="126.4" y="126.8">MA05</text>
<text x="299.1" y="131.8">DEC8271</text>
<text x="339.8" y="131.8">DEC8271</text>
<text x="380.4" y="131.8">DEC8271</text>
<text x="40" y="136.9">+3A</text>
<text x="103.6" y="136.2">N8881N</text>
<text x="103.6" y="134.3">E22D</text>
<text x="24.8" y="139.5">CPMA_LOAD</text>
<text x="58.5" y="140.1">GND</text>
<text x="85.8" y="139.5">CPMA6</text>
<text x="126.4" y="142">MA06</text>
<text x="282" y="140.1">GND</text>
<text x="322.6" y="140.1">GND</text>
<text x="363.3" y="140.1">GND</text>
<text x="103.6" y="149.5">E22B</text>
<text x="266.1" y="144.5">PC_LOAD</text>
<text x="282.4" y="149">C15</text>
<text x="85.8" y="154.7">CPMA7</text>
<text x="103.6" y="151.5">E22A</text>
<text x="282.3" y="153.8">100pF</text>
<text x="126.4" y="157.2">MA07</text>
<text x="279.5" y="160.4">GND</text>
<text x="103.6" y="164.9">N8881N</text>
<text x="103.6" y="166.8">E44C</text>
<text x="296.6" y="162.3" transform="rotate(-90 296.6 162.3)">REGBUS03</text>
<text x="301.6" y="162.3" transform="rotate(-90 301.6 162.3)">REGBUS02</text>
<text x="306.7" y="162.3" transform="rotate(-90 306.7 162.3)">REGBUS00</text>
<text x="311.8" y="162.3" transform="rotate(-90 311.8 162.3)">REGBUS01</text>
<text x="337.2" y="162.3" transform="rotate(-90 337.2 162.3)">REGBUS07</text>
<text x="342.3" y="162.3" transform="rotate(-90 342.3 162.3)">REGBUS06</text>
<text x="347.4" y="162.3" transform="rotate(-90 347.4 162.3)">REGBUS04</text>
<text x="352.4" y="162.3" transform="rotate(-90 352.4 162.3)">REGBUS05</text>
<text x="377.8" y="162.3" transform="rotate(-90 377.8 162.3)">REGBUS08</text>
<text x="382.9" y="162.3" transform="rotate(-90 382.9 162.3)">REGBUS09</text>
<text x="388" y="162.3" transform="rotate(-90 388 162.3)">REGBUS10</text>
<text x="393.1" y="162.3" transform="rotate(-90 393.1 162.3)">REGBUS11</text>
<text x="24.8" y="169.9">REGBUS09</text>
<text x="73.1" y="169.9">CPMA9</text>
<text x="85.8" y="169.9">CPMA8</text>
<text x="126.4" y="172.5">MA08</text>
<text x="24.8" y="175">REGBUS08</text>
<text x="73.1" y="175">CPMA8</text>
<text x="24.8" y="185.2">REGBUS10</text>
<text x="24.8" y="180.1">REGBUS11</text>
<text x="52" y="182.6" transform="rotate(-90 52 182.6)">DEC8271</text>
<text x="73.1" y="180.1">CPMA11</text>
<text x="73.1" y="185.2">CPMA10</text>
<text x="85.8" y="185.2">CPMA9</text>
<text x="103.6" y="180.1">N8881N</text>
<text x="103.6" y="181.9">N8881N</text>
<text x="311.8" y="185.2">AC04</text>
<text x="324.5" y="181.9">7402N</text>
<text x="126.4" y="187.7">MA09</text>
<text x="311.8" y="190.3">AC05</text>
<text x="40" y="197.9">+3A</text>
<text x="103.6" y="197.1">N8881N</text>
<text x="103.6" y="195.2">E44D</text>
<text x="240.7" y="197.9">MQ10</text>
<text x="240.7" y="195.3">MQ11</text>
<text x="324.5" y="197.1">7402N</text>
<text x="324.5" y="195.2">E40C</text>
<text x="24.8" y="200.4">CPMA_LOAD</text>
<text x="58.5" y="201.1">GND</text>
<text x="85.8" y="200.4">CPMA10</text>
<text x="126.4" y="203">MA10</text>
<text x="240.7" y="203">MQ08</text>
<text x="240.7" y="200.4">MQ09</text>
<text x="256" y="199.8">E45</text>
<text x="311.8" y="200.4">AC06</text>
<text x="240.7" y="208">MQ06</text>
<text x="273.7" y="205.5">MQ04-11EQ0</text>
<text x="311.8" y="205.5">AC07</text>
<text x="357.6" y="204.9">E18A</text>
<text x="85.8" y="215.7">CPMA11</text>
<text x="103.6" y="210.4">E44B</text>
<text x="103.6" y="212.5">E44A</text>
<text x="240.7" y="215.7">MQ04</text>
<text x="240.7" y="213.1">MQ05</text>
<text x="240.7" y="210.6">MQ07</text>
<text x="255.9" y="213.1">7430N</text>
<text x="311.8" y="215.7">AC08</text>
<text x="324.5" y="210.4">E40D</text>
<text x="324.5" y="212.5">E40A</text>
<text x="377.9" y="210.6">AC04-11EQ0</text>
<text x="126.4" y="218.2">MA11</text>
<text x="240.7" y="220.7">MQ03</text>
<text x="253.4" y="220.1">E18B</text>
<text x="311.8" y="220.7">AC09</text>
<text x="357.5" y="218.2">7420N</text>
<text x="103.6" y="225.8">N8881N</text>
<text x="240.7" y="223.3">MQ02</text>
<text x="273.7" y="225.8">MQ00-03EQ0</text>
<text x="324.5" y="225.8">7402N</text>
<text x="324.5" y="227.7">E40B</text>
<text x="240.7" y="228.4">MQ00</text>
<text x="240.7" y="230.9">MQ01</text>
<text x="253.4" y="233.4">7420N</text>
<text x="311.8" y="230.9">AC10</text>
<text x="311.8" y="236">AC11</text>
<text x="324.5" y="241.1">7402N</text>
<text x="299.8" y="270.9">VCC</text>
</g>
<g font-size="2.4" fill="#808080">
<text x="57.7" y="35">A1</text>
<text x="74.6" y="35">5</text>
<text x="90.6" y="35">6</text>
<text x="296.2" y="30.2" transform="rotate(-90 296.2 30.2)">P1</text>
<text x="301.3" y="30.3" transform="rotate(-90 301.3 30.3)">R1</text>
<text x="306.4" y="30.5" transform="rotate(-90 306.4 30.5)">M1</text>
<text x="311.4" y="30.3" transform="rotate(-90 311.4 30.3)">N1</text>
<text x="40.4" y="47.7">14</text>
<text x="57.5" y="43.2" transform="rotate(-90 57.5 43.2)">12</text>
<text x="67.8" y="47.7">11</text>
<text x="100" y="47.7">9</text>
<text x="296.2" y="45.7" transform="rotate(-90 296.2 45.7)">5</text>
<text x="301.3" y="45.7" transform="rotate(-90 301.3 45.7)">7</text>
<text x="306.4" y="45.7" transform="rotate(-90 306.4 45.7)">9</text>
<text x="311.4" y="45.7" transform="rotate(-90 311.4 45.7)">11</text>
<text x="336.8" y="45.7" transform="rotate(-90 336.8 45.7)">5</text>
<text x="341.9" y="45.7" transform="rotate(-90 341.9 45.7)">7</text>
<text x="347" y="45.7" transform="rotate(-90 347 45.7)">9</text>
<text x="352.1" y="45.7" transform="rotate(-90 352.1 45.7)">11</text>
<text x="377.5" y="45.7" transform="rotate(-90 377.5 45.7)">5</text>
<text x="382.6" y="45.7" transform="rotate(-90 382.6 45.7)">7</text>
<text x="387.6" y="45.7" transform="rotate(-90 387.6 45.7)">9</text>
<text x="392.7" y="45.7" transform="rotate(-90 392.7 45.7)">11</text>
<text x="40.4" y="52.8">15</text>
<text x="47.5" y="53.9">I2</text>
<text x="47.5" y="48.8">I3</text>
<text x="58.6" y="50.7" transform="rotate(-90 58.6 50.7)">Q4</text>
<text x="60.2" y="48.8">Q3</text>
<text x="60.2" y="53.9">Q2</text>
<text x="67.8" y="52.8">9</text>
<text x="100" y="52.8">8</text>
<text x="121.1" y="50.2">10</text>
<text x="135" y="50.2">AD1</text>
<text x="286.8" y="52.8">13</text>
<text x="293.9" y="53.9">S</text>
<text x="297.3" y="53.3" transform="rotate(-90 297.3 53.3)">Q0</text>
<text x="302.4" y="53.3" transform="rotate(-90 302.4 53.3)">Q1</text>
<text x="307.5" y="53.3" transform="rotate(-90 307.5 53.3)">Q2</text>
<text x="312.6" y="53.3" transform="rotate(-90 312.6 53.3)">Q3</text>
<text x="327.4" y="52.8">13</text>
<text x="334.5" y="53.9">S</text>
<text x="338" y="53.3" transform="rotate(-90 338 53.3)">Q0</text>
<text x="343" y="53.3" transform="rotate(-90 343 53.3)">Q1</text>
<text x="348.1" y="53.3" transform="rotate(-90 348.1 53.3)">Q2</text>
<text x="353.2" y="53.3" transform="rotate(-90 353.2 53.3)">Q3</text>
<text x="368" y="52.8">13</text>
<text x="375.1" y="53.9">S</text>
<text x="378.6" y="53.3" transform="rotate(-90 378.6 53.3)">Q0</text>
<text x="383.7" y="53.3" transform="rotate(-90 383.7 53.3)">Q1</text>
<text x="388.8" y="53.3" transform="rotate(-90 388.8 53.3)">Q2</text>
<text x="393.8" y="53.3" transform="rotate(-90 393.8 53.3)">Q3</text>
<text x="41.6" y="57.8">2</text>
<text x="47.5" y="59">I1</text>
<text x="60.2" y="59">Q1</text>
<text x="67.8" y="57.8">7</text>
<text x="286.8" y="57.8">10</text>
<text x="288" y="55.3">4</text>
<text x="293.9" y="59">L</text>
<text x="293.9" y="56.4">D</text>
<text x="309.1" y="56.4">Q4</text>
<text x="316.7" y="55.3">12</text>
<text x="327.4" y="57.8">10</text>
<text x="328.6" y="55.3">4</text>
<text x="334.5" y="59">L</text>
<text x="334.5" y="56.4">D</text>
<text x="349.7" y="56.4">Q4</text>
<text x="357.3" y="55.3">12</text>
<text x="368" y="57.8">10</text>
<text x="369.2" y="55.3">4</text>
<text x="375.1" y="59">L</text>
<text x="375.1" y="56.4">D</text>
<text x="390.4" y="56.4">Q4</text>
<text x="398" y="55.3">12</text>
<text x="41.6" y="62.9">3</text>
<text x="47.5" y="64">I0</text>
<text x="51" y="66" transform="rotate(-90 51 66)">R</text>
<text x="53.5" y="66" transform="rotate(-90 53.5 66)">C</text>
<text x="56" y="66" transform="rotate(-90 56 66)">L</text>
<text x="58.6" y="66" transform="rotate(-90 58.6 66)">D</text>
<text x="60.2" y="64">Q0</text>
<text x="61.1" y="66" transform="rotate(-90 61.1 66)">S</text>
<text x="67.8" y="62.9">5</text>
<text x="98.8" y="62.9">12</text>
<text x="121.1" y="65.5">13</text>
<text x="135.1" y="65.5">AE1</text>
<text x="288" y="60.4">6</text>
<text x="288" y="62.9">1</text>
<text x="293.9" y="61.5">C</text>
<text x="293.9" y="64">R</text>
<text x="297.3" y="66" transform="rotate(-90 297.3 66)">I0</text>
<text x="302.4" y="66" transform="rotate(-90 302.4 66)">I1</text>
<text x="307.5" y="66" transform="rotate(-90 307.5 66)">I2</text>
<text x="312.6" y="66" transform="rotate(-90 312.6 66)">I3</text>
<text x="328.6" y="60.4">6</text>
<text x="328.6" y="62.9">1</text>
<text x="334.5" y="61.5">C</text>
<text x="334.5" y="64">R</text>
<text x="338" y="66" transform="rotate(-90 338 66)">I0</text>
<text x="343" y="66" transform="rotate(-90 343 66)">I1</text>
<text x="348.1" y="66" transform="rotate(-90 348.1 66)">I2</text>
<text x="353.2" y="66" transform="rotate(-90 353.2 66)">I3</text>
<text x="369.2" y="60.4">6</text>
<text x="369.2" y="62.9">1</text>
<text x="375.1" y="61.5">C</text>
<text x="375.1" y="64">R</text>
<text x="378.6" y="66" transform="rotate(-90 378.6 66)">I0</text>
<text x="383.7" y="66" transform="rotate(-90 383.7 66)">I1</text>
<text x="388.8" y="66" transform="rotate(-90 388.8 66)">I2</text>
<text x="393.8" y="66" transform="rotate(-90 393.8 66)">I3</text>
<text x="49.8" y="71.9" transform="rotate(-90 49.8 71.9)">1</text>
<text x="52.4" y="71.9" transform="rotate(-90 52.4 71.9)">6</text>
<text x="57.5" y="71.9" transform="rotate(-90 57.5 71.9)">4</text>
<text x="99" y="68">11</text>
<text x="296.2" y="71.9" transform="rotate(-90 296.2 71.9)">3</text>
<text x="301.3" y="71.9" transform="rotate(-90 301.3 71.9)">2</text>
<text x="336.8" y="71.9" transform="rotate(-90 336.8 71.9)">3</text>
<text x="341.9" y="71.9" transform="rotate(-90 341.9 71.9)">2</text>
<text x="377.5" y="71.9" transform="rotate(-90 377.5 71.9)">3</text>
<text x="382.6" y="71.9" transform="rotate(-90 382.6 71.9)">2</text>
<text x="54.9" y="73.1" transform="rotate(-90 54.9 73.1)">10</text>
<text x="60" y="73.1" transform="rotate(-90 60 73.1)">13</text>
<text x="260.8" y="75.6">L1</text>
<text x="306.4" y="73.1" transform="rotate(-90 306.4 73.1)">15</text>
<text x="311.4" y="73.1" transform="rotate(-90 311.4 73.1)">14</text>
<text x="347" y="73.1" transform="rotate(-90 347 73.1)">15</text>
<text x="352.1" y="73.1" transform="rotate(-90 352.1 73.1)">14</text>
<text x="387.6" y="73.1" transform="rotate(-90 387.6 73.1)">15</text>
<text x="392.7" y="73.1" transform="rotate(-90 392.7 73.1)">14</text>
<text x="19.6" y="78.2">E1</text>
<text x="100" y="83.2">5</text>
<text x="100" y="78.2">6</text>
<text x="121.1" y="80.7">4</text>
<text x="135" y="80.7">AH1</text>
<text x="230.4" y="83.2">CR1</text>
<text x="243.6" y="83.2">13</text>
<text x="260.8" y="83.2">12</text>
<text x="100" y="93.4">2</text>
<text x="121.1" y="95.9">1</text>
<text x="135.5" y="95.9">AJ1</text>
<text x="100" y="98.5">3</text>
<text x="57.5" y="104.1" transform="rotate(-90 57.5 104.1)">12</text>
<text x="40.4" y="113.7">15</text>
<text x="40.4" y="108.6">14</text>
<text x="47.5" y="109.7">I3</text>
<text x="58.6" y="111.7" transform="rotate(-90 58.6 111.7)">Q4</text>
<text x="60.2" y="109.7">Q3</text>
<text x="67.8" y="108.6">11</text>
<text x="67.8" y="113.7">9</text>
<text x="100" y="113.7">8</text>
<text x="100" y="108.6">9</text>
<text x="121.1" y="111.2">10</text>
<text x="135" y="111.2">BD1</text>
<text x="41.6" y="118.8">2</text>
<text x="47.5" y="119.9">I1</text>
<text x="47.5" y="114.8">I2</text>
<text x="60.2" y="114.8">Q2</text>
<text x="60.2" y="119.9">Q1</text>
<text x="67.8" y="118.8">7</text>
<text x="296.2" y="114.3" transform="rotate(-90 296.2 114.3)">5</text>
<text x="301.3" y="114.3" transform="rotate(-90 301.3 114.3)">7</text>
<text x="306.4" y="114.3" transform="rotate(-90 306.4 114.3)">9</text>
<text x="311.4" y="114.3" transform="rotate(-90 311.4 114.3)">11</text>
<text x="336.8" y="114.3" transform="rotate(-90 336.8 114.3)">5</text>
<text x="341.9" y="114.3" transform="rotate(-90 341.9 114.3)">7</text>
<text x="347" y="114.3" transform="rotate(-90 347 114.3)">9</text>
<text x="352.1" y="114.3" transform="rotate(-90 352.1 114.3)">11</text>
<text x="377.5" y="114.3" transform="rotate(-90 377.5 114.3)">5</text>
<text x="382.6" y="114.3" transform="rotate(-90 382.6 114.3)">7</text>
<text x="387.6" y="114.3" transform="rotate(-90 387.6 114.3)">9</text>
<text x="392.7" y="114.3" transform="rotate(-90 392.7 114.3)">11</text>
<text x="41.6" y="123.9">3</text>
<text x="47.5" y="125">I0</text>
<text x="60.2" y="125">Q0</text>
<text x="67.8" y="123.9">5</text>
<text x="98.8" y="123.9">12</text>
<text x="286.8" y="121.3">13</text>
<text x="288" y="123.9">4</text>
<text x="293.9" y="122.4">S</text>
<text x="293.9" y="125">D</text>
<text x="297.3" y="121.8" transform="rotate(-90 297.3 121.8)">Q0</text>
<text x="302.4" y="121.8" transform="rotate(-90 302.4 121.8)">Q1</text>
<text x="307.5" y="121.8" transform="rotate(-90 307.5 121.8)">Q2</text>
<text x="309.1" y="125">Q4</text>
<text x="312.6" y="121.8" transform="rotate(-90 312.6 121.8)">Q3</text>
<text x="316.7" y="123.9">12</text>
<text x="327.4" y="121.3">13</text>
<text x="328.6" y="123.9">4</text>
<text x="334.5" y="122.4">S</text>
<text x="334.5" y="125">D</text>
<text x="338" y="121.8" transform="rotate(-90 338 121.8)">Q0</text>
<text x="343" y="121.8" transform="rotate(-90 343 121.8)">Q1</text>
<text x="348.1" y="121.8" transform="rotate(-90 348.1 121.8)">Q2</text>
<text x="349.7" y="125">Q4</text>
<text x="353.2" y="121.8" transform="rotate(-90 353.2 121.8)">Q3</text>
<text x="357.3" y="123.9">12</text>
<text x="368" y="121.3">13</text>
<text x="369.2" y="123.9">4</text>
<text x="375.1" y="122.4">S</text>
<text x="375.1" y="125">D</text>
<text x="378.6" y="121.8" transform="rotate(-90 378.6 121.8)">Q0</text>
<text x="383.7" y="121.8" transform="rotate(-90 383.7 121.8)">Q1</text>
<text x="388.8" y="121.8" transform="rotate(-90 388.8 121.8)">Q2</text>
<text x="390.4" y="125">Q4</text>
<text x="393.8" y="121.8" transform="rotate(-90 393.8 121.8)">Q3</text>
<text x="398" y="123.9">12</text>
<text x="51" y="126.9" transform="rotate(-90 51 126.9)">R</text>
<text x="53.5" y="126.9" transform="rotate(-90 53.5 126.9)">C</text>
<text x="56" y="126.9" transform="rotate(-90 56 126.9)">L</text>
<text x="58.6" y="126.9" transform="rotate(-90 58.6 126.9)">D</text>
<text x="61.1" y="126.9" transform="rotate(-90 61.1 126.9)">S</text>
<text x="99" y="128.9">11</text>
<text x="121.1" y="126.4">13</text>
<text x="135.1" y="126.4">BE1</text>
<text x="286.8" y="126.4">10</text>
<text x="288" y="128.9">6</text>
<text x="288" y="131.5">1</text>
<text x="293.9" y="130.1">C</text>
<text x="293.9" y="127.5">L</text>
<text x="327.4" y="126.4">10</text>
<text x="328.6" y="128.9">6</text>
<text x="328.6" y="131.5">1</text>
<text x="334.5" y="130.1">C</text>
<text x="334.5" y="127.5">L</text>
<text x="368" y="126.4">10</text>
<text x="369.2" y="128.9">6</text>
<text x="369.2" y="131.5">1</text>
<text x="375.1" y="130.1">C</text>
<text x="375.1" y="127.5">L</text>
<text x="49.8" y="132.8" transform="rotate(-90 49.8 132.8)">1</text>
<text x="52.4" y="132.8" transform="rotate(-90 52.4 132.8)">6</text>
<text x="54.9" y="134" transform="rotate(-90 54.9 134)">10</text>
<text x="57.5" y="132.8" transform="rotate(-90 57.5 132.8)">4</text>
<text x="60" y="134" transform="rotate(-90 60 134)">13</text>
<text x="293.9" y="132.6">R</text>
<text x="297.3" y="134.6" transform="rotate(-90 297.3 134.6)">I0</text>
<text x="302.4" y="134.6" transform="rotate(-90 302.4 134.6)">I1</text>
<text x="307.5" y="134.6" transform="rotate(-90 307.5 134.6)">I2</text>
<text x="312.6" y="134.6" transform="rotate(-90 312.6 134.6)">I3</text>
<text x="334.5" y="132.6">R</text>
<text x="338" y="134.6" transform="rotate(-90 338 134.6)">I0</text>
<text x="343" y="134.6" transform="rotate(-90 343 134.6)">I1</text>
<text x="348.1" y="134.6" transform="rotate(-90 348.1 134.6)">I2</text>
<text x="353.2" y="134.6" transform="rotate(-90 353.2 134.6)">I3</text>
<text x="375.1" y="132.6">R</text>
<text x="378.6" y="134.6" transform="rotate(-90 378.6 134.6)">I0</text>
<text x="383.7" y="134.6" transform="rotate(-90 383.7 134.6)">I1</text>
<text x="388.8" y="134.6" transform="rotate(-90 388.8 134.6)">I2</text>
<text x="393.8" y="134.6" transform="rotate(-90 393.8 134.6)">I3</text>
<text x="100" y="139.1">6</text>
<text x="121.1" y="141.6">4</text>
<text x="135" y="141.6">BH1</text>
<text x="296.2" y="140.4" transform="rotate(-90 296.2 140.4)">3</text>
<text x="301.3" y="140.4" transform="rotate(-90 301.3 140.4)">2</text>
<text x="306.4" y="141.6" transform="rotate(-90 306.4 141.6)">15</text>
<text x="311.4" y="141.6" transform="rotate(-90 311.4 141.6)">14</text>
<text x="336.8" y="140.4" transform="rotate(-90 336.8 140.4)">3</text>
<text x="341.9" y="140.4" transform="rotate(-90 341.9 140.4)">2</text>
<text x="347" y="141.6" transform="rotate(-90 347 141.6)">15</text>
<text x="352.1" y="141.6" transform="rotate(-90 352.1 141.6)">14</text>
<text x="377.5" y="140.4" transform="rotate(-90 377.5 140.4)">3</text>
<text x="382.6" y="140.4" transform="rotate(-90 382.6 140.4)">2</text>
<text x="387.6" y="141.6" transform="rotate(-90 387.6 141.6)">15</text>
<text x="392.7" y="141.6" transform="rotate(-90 392.7 141.6)">14</text>
<text x="100" y="144.2">5</text>
<text x="260.8" y="144.2">D1</text>
<text x="100" y="154.3">2</text>
<text x="100" y="159.4">3</text>
<text x="121.1" y="156.9">1</text>
<text x="135.5" y="156.9">BJ1</text>
<text x="57.5" y="165.1" transform="rotate(-90 57.5 165.1)">12</text>
<text x="40.4" y="169.6">14</text>
<text x="47.5" y="170.7">I3</text>
<text x="58.6" y="172.6" transform="rotate(-90 58.6 172.6)">Q4</text>
<text x="60.2" y="170.7">Q3</text>
<text x="67.8" y="169.6">11</text>
<text x="100" y="169.6">8</text>
<text x="121.1" y="172.1">10</text>
<text x="134.9" y="172.1">DD1</text>
<text x="40.4" y="174.7">15</text>
<text x="41.6" y="179.7">2</text>
<text x="47.5" y="175.8">I2</text>
<text x="60.2" y="175.8">Q2</text>
<text x="67.8" y="174.7">9</text>
<text x="67.8" y="179.7">7</text>
<text x="100" y="174.7">9</text>
<text x="41.6" y="184.8">3</text>
<text x="47.5" y="185.9">I0</text>
<text x="47.5" y="180.9">I1</text>
<text x="60.2" y="180.9">Q1</text>
<text x="60.2" y="185.9">Q0</text>
<text x="67.8" y="184.8">5</text>
<text x="98.8" y="184.8">12</text>
<text x="321" y="184.8">9</text>
<text x="51" y="187.9" transform="rotate(-90 51 187.9)">R</text>
<text x="53.5" y="187.9" transform="rotate(-90 53.5 187.9)">C</text>
<text x="56" y="187.9" transform="rotate(-90 56 187.9)">L</text>
<text x="58.6" y="187.9" transform="rotate(-90 58.6 187.9)">D</text>
<text x="61.1" y="187.9" transform="rotate(-90 61.1 187.9)">S</text>
<text x="99" y="189.9">11</text>
<text x="121.1" y="187.4">13</text>
<text x="135" y="187.4">DE1</text>
<text x="321" y="189.9">8</text>
<text x="342.1" y="187.4">10</text>
<text x="49.8" y="193.8" transform="rotate(-90 49.8 193.8)">1</text>
<text x="52.4" y="193.8" transform="rotate(-90 52.4 193.8)">6</text>
<text x="54.9" y="195" transform="rotate(-90 54.9 195)">10</text>
<text x="57.5" y="193.8" transform="rotate(-90 57.5 193.8)">4</text>
<text x="60" y="195" transform="rotate(-90 60 195)">13</text>
<text x="249.9" y="195">1</text>
<text x="249.9" y="197.5">2</text>
<text x="100" y="200.1">6</text>
<text x="121.1" y="202.6">4</text>
<text x="134.9" y="202.6">DH1</text>
<text x="249.9" y="200.1">3</text>
<text x="249.9" y="202.6">4</text>
<text x="319.8" y="200.1">12</text>
<text x="342.1" y="202.6">13</text>
<text x="100" y="205.1">5</text>
<text x="249.9" y="207.7">5</text>
<text x="271" y="205.1">8</text>
<text x="289" y="205.1">K1</text>
<text x="319.9" y="205.1">11</text>
<text x="354" y="205.1">1</text>
<text x="354" y="207.7">2</text>
<text x="100" y="215.3">2</text>
<text x="248.7" y="215.3">12</text>
<text x="248.8" y="212.8">11</text>
<text x="249.9" y="210.2">6</text>
<text x="321" y="215.3">2</text>
<text x="354" y="212.8">4</text>
<text x="354" y="215.3">5</text>
<text x="375.1" y="210.2">6</text>
<text x="393.2" y="210.2">B1</text>
<text x="100" y="220.4">3</text>
<text x="121.1" y="217.8">1</text>
<text x="135.4" y="217.8">DJ1</text>
<text x="249.9" y="220.4">9</text>
<text x="321" y="220.4">3</text>
<text x="342.1" y="217.8">1</text>
<text x="248.7" y="222.9">10</text>
<text x="248.7" y="228">12</text>
<text x="271" y="225.5">8</text>
<text x="289" y="225.5">A1</text>
<text x="248.7" y="230.5">13</text>
<text x="321" y="230.5">5</text>
<text x="342.1" y="233.1">4</text>
<text x="321" y="235.6">6</text>
</g>
<g font-size="2" fill="#800000">
<text x="297.1" y="23.4" transform="rotate(-90 297.1 23.4)">E</text>
<text x="302.2" y="23.4" transform="rotate(-90 302.2 23.4)">E</text>
<text x="307.2" y="23.4" transform="rotate(-90 307.2 23.4)">E</text>
<text x="312.3" y="23.4" transform="rotate(-90 312.3 23.4)">E</text>
<text x="52.2" y="36.1">H</text>
<text x="255.5" y="76.7">E</text>
<text x="14.1" y="79">H</text>
<text x="255.4" y="145.3">H</text>
<text x="295.8" y="206">H</text>
<text x="400" y="211.1">E</text>
<text x="295.8" y="226.3">E</text>
</g>
</svg>
